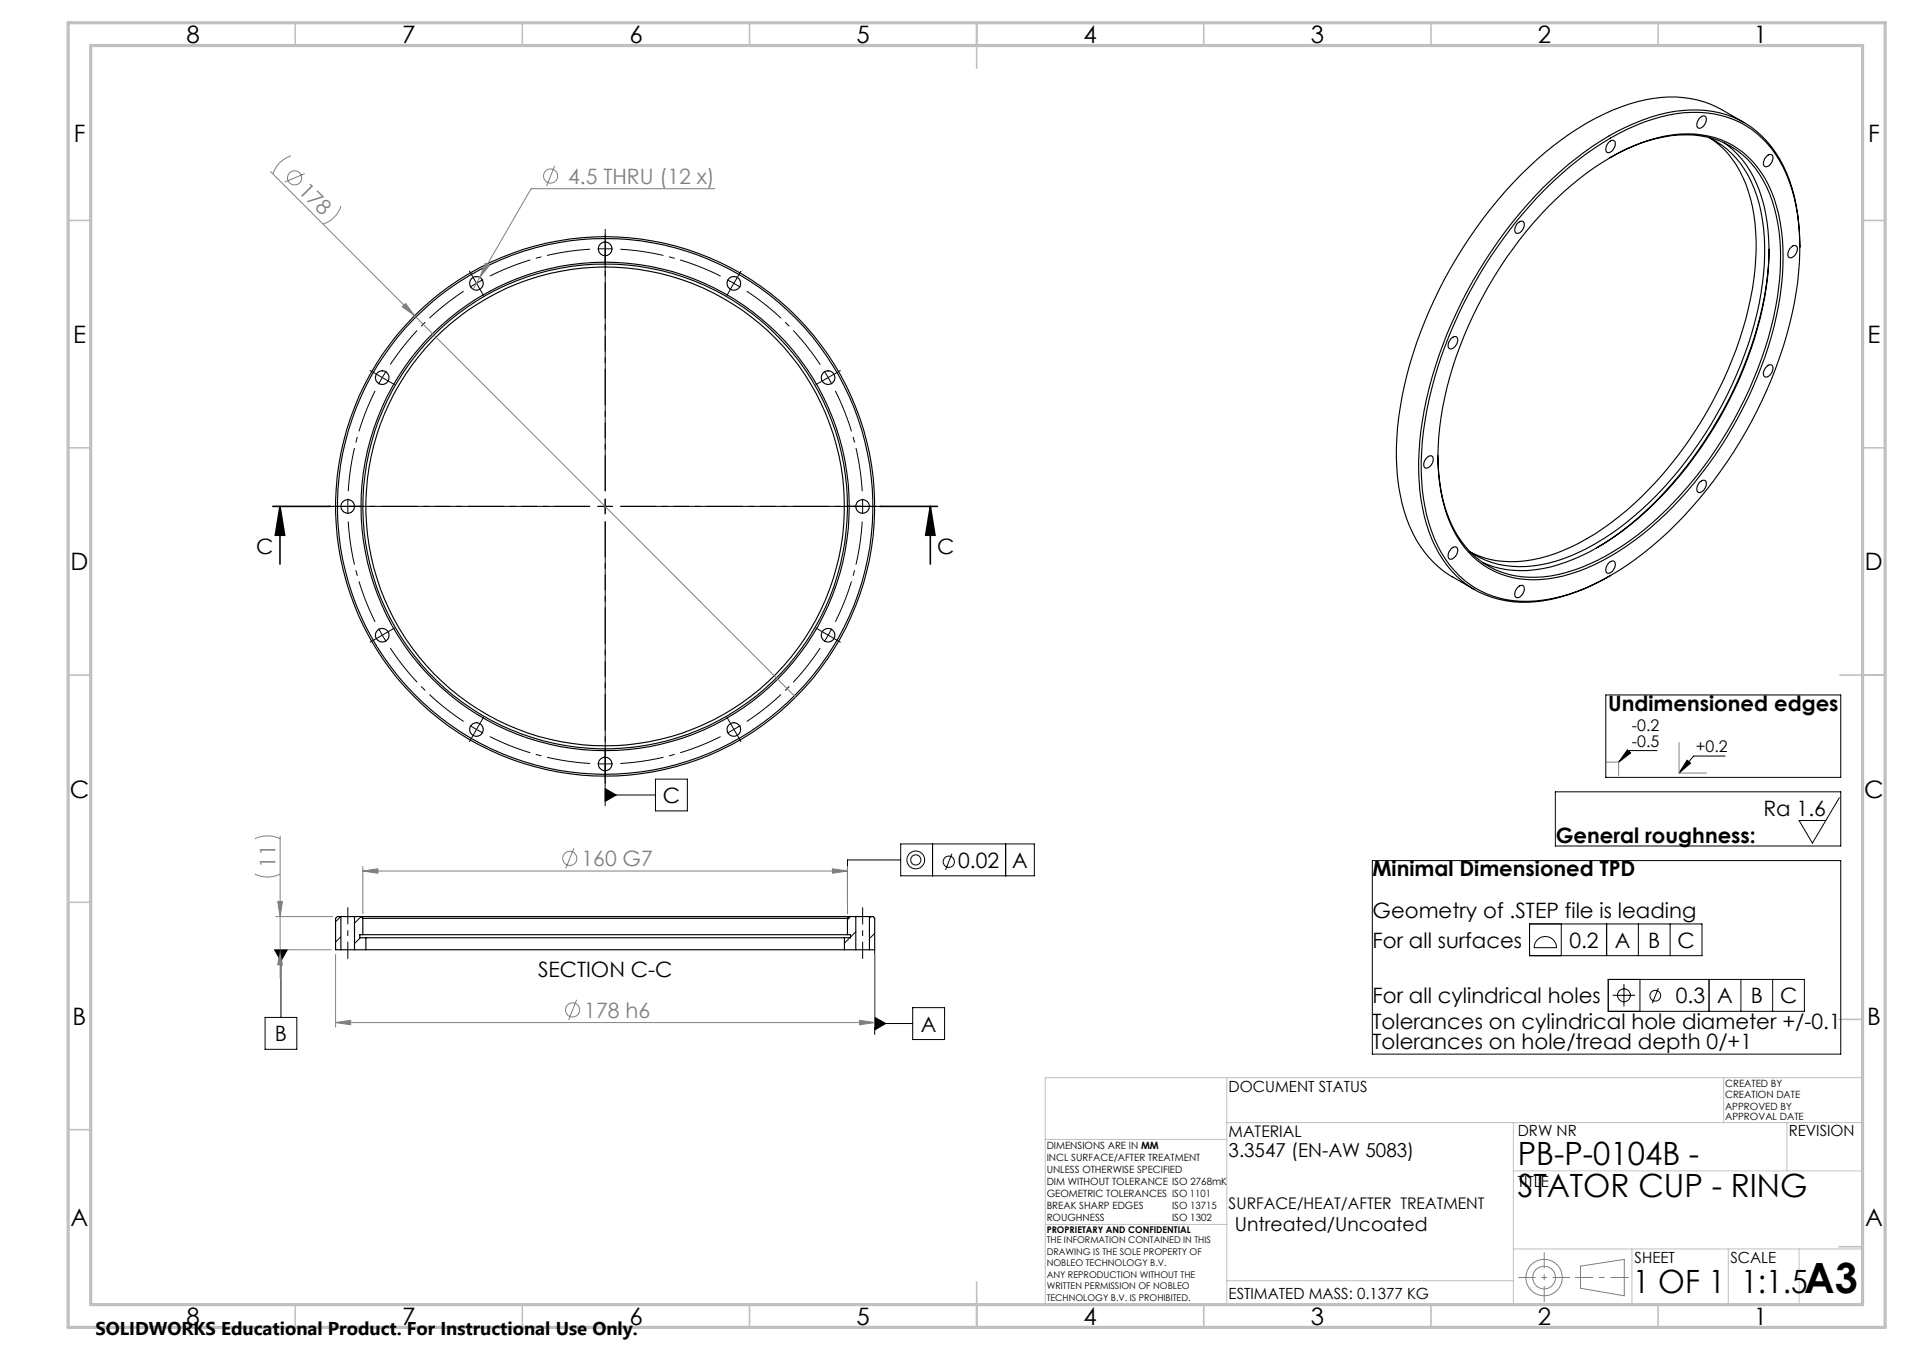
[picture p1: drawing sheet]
<svg xmlns="http://www.w3.org/2000/svg" width="420mm" height="297mm" viewBox="0 0 420 297" stroke-linecap="round" stroke-linejoin="round" font-family="sans-serif">
<g fill="none" stroke="#000" stroke-width=".22">
<path d="M160.1 61.5l2.9 1.7M162.4 60.9l-1.7 2.9M131.6 111.4h3.3M133.2 109.7v3.4M353.5 152.9h51.7v18.1h-51.7zM133.2 173.5l2.4 1.4-2.4 1.4zM133.2 167.8v9.5M133.2 174.9h11.1M144.3 171.4h7v7h-7zM358.2 165l.8 .7-2.7 2zM364.7 165.1h-5.9l-2.5 2.6M371.4 167.2l.7 .7-2.5 2.2z"/>
<path d="M379.8 166.3h-7l-3.2 3.8M198.3 185.7h29.4v7h-29.4zM198.3 189.2h-11.8v9.1M205.3 185.7v7M209.5 187.8l-1.4 3.6M221.4 185.7v7M60.4 208.9h2.9l-1.5 2.5zM61.8 208.9v14.9M74.8 201.8l-.9 1M75 206.1l-1.1 1.2M79.3 206.3l-1.3 1.3M79.3 201.8l-1.3 1.3"/>
<path d="M187.1 206.3l-1.2 1.2M187.1 201.8l-.6 .5M188.4 205l-1.2 1.2M191.8 201.6l-.4 .4M192.5 205.3l-.9 1M192.5 208.9v18.7M58.3 223.8h7v7.1h-7zM192.5 223.8l2.5 1.4-2.5 1.4zM192.5 225.2h8.4M200.9 221.7h7v7h-7z"/>
<circle cx="201.6" cy="189.2" r="1.13"/>
<circle cx="201.6" cy="189.2" r="1.96"/>
<circle cx="208.9" cy="189.6" r="1.25"/>
</g>
<g fill="none" stroke="#808080" stroke-width=".22">
<path d="M59.6 37.8l31.7 31.7M64 34.3a6.2 6.2 0 0 0-4 4M67.1 38.2l-4.4 1.9M122.1 36.5l-1.8 4.5M75.1 45.3a6.2 6.2 0 0 1-4 4M106.8 57.9l.9 .6-2.1 2.5zM157.3 41.5h-40.4l-11.3 19.5M88.5 67.5l.8-.7 2 2.7zM91.3 69.5l83.9 83.9M105.6 61l-1.5 2.6M353.6 167.7h2.7v2.9M369.6 163.4v6.7h6.1"/>
<path d="M56.1 192.3a6.1 6.1 0 0 0 5.6 0M56.1 184.5a6.4 6.4 0 0 1 5.6 0M61.1 198.3h1.1l-.5 3.3zM61.7 183.9v31.4M79.9 191.6l3.3-.5v1zM79.9 190.6v10.4M79.9 191.6h106.6M126.3 186.6l-1.8 4.5M183.2 191.1l3.3 .5-3.3 .5zM186.5 190.6v10.4M60.7 201.6h12.6M60.7 208.9h12.2"/>
<path d="M61.7 208.9l.5 3.4h-1.1zM73.9 210v16M126.9 220l-1.7 4.4M192.5 210v16M73.9 225l3.3-.5v1zM73.9 225h118.6M189.2 224.5l3.3 .5-3.3 .5zM347.9 278.5l9.6-1.4v8l-9.6-1.7z"/>
<circle cx="64.9" cy="39.1" r="1.56"/>
<circle cx="121.2" cy="38.7" r="1.55"/>
<circle cx="125.4" cy="188.9" r="1.56"/>
<circle cx="126" cy="222.2" r="1.56"/>
<circle cx="339.9" cy="281" r="2.51"/>
<circle cx="339.9" cy="281.1" r="4"/>
</g>
<path d="M334.2 281h11.4" fill="none" stroke="#808080" stroke-width=".22" stroke-dasharray="15.2 1.3 1.3 1.3" stroke-dashoffset="11.4" stroke-linecap="butt"/>
<path d="M339.9 275.5v10.9" fill="none" stroke="#808080" stroke-width=".22" stroke-dasharray="15.2 1.3 1.3 1.3" stroke-dashoffset="11.7" stroke-linecap="butt"/>
<path d="M346.7 281h11.8" fill="none" stroke="#808080" stroke-width=".22" stroke-dasharray="15.2 1.3 1.3 1.3" stroke-dashoffset="11.2" stroke-linecap="butt"/>
<g fill="none" stroke="#c0c0c0" stroke-width=".22">
<path d="M270.1 237.1v49.9M379.4 237.1v9.9M410.1 237.1h-180v49.9M230 250.7h40M270.1 247h140M333.1 257.6h77M333.1 247v40M393.3 247v10.6M230.2 269.4h39.9M333.1 274.8h77M359.2 274.8v12.2M380.4 274.8v12.2"/>
<path d="M396 274.8v12.2M270.1 281.8h63"/>
</g>
<g fill="none" stroke="#c0c0c0" stroke-width=".35">
<path d="M65 5v5M115 5v5M165 5v5M215 5v10M265 5v5M315 5v5M365 5v5M15 48.5h5M410 48.5h5M15 98.5h5M410 98.5h5M15 148.5h5"/>
<path d="M405 148.5h10M15 198.5h5M404.8 224.3h5M15 248.5h5M404.8 274.3h5M65 287v5M115 287v5M165 287v5M215 282v10M265 287v5M315 287v5M365 287v5"/>
</g>
<path d="M15 5h400v287h-400zM20 10h390v277h-390z" fill="none" stroke="#c0c0c0" stroke-width=".7"/>
<g fill="#000">
<path d="M204.8 111.4l1 6.4h-2zM61.6 111.4l1.1 6.4h-2.1z"/>
<path d="M133.2 173.5l2.4 1.4-2.4 1.4zM192.5 223.8l2.5 1.4-2.5 1.4zM60.4 208.9h2.9l-1.5 2.5z"/>
<path d="M371.4 167.2l.7 .7-2.5 2.2zM358.2 165l.8 .7-2.7 2z"/>
</g>
<g fill="none" stroke="#000" stroke-width=".25">
<path d="M354.2 31.2a.73 .73 0 0 1 1-.3 .73 .73 0 0 1 .4 .9 1.69 1.69 0 0 1-1.9 1.7 1.71 1.71 0 0 1 .5-2.3zM354.4 34.7a31.7 31.7 0 0 1 19.8-4.8 19.2 19.2 0 0 1 15.3 12.7 44.1 44.1 0 0 1 1.7 22.9 87.1 87.1 0 0 1-30.8 52.3 42.4 42.4 0 0 1-20.7 9.1 19.2 19.2 0 0 1-20.4-12.1 36.7 36.7 0 0 1-2.8-14.5M374.3 25.9a.73 .73 0 0 1 .9-.4 .73 .73 0 0 1 .4 .9l-.2 .8-.5 .7a.73 .73 0 0 1-1 .3 .73 .73 0 0 1-.4-.9l.3-.8zM376.1 30.2a20.4 20.4 0 0 1 10.7 13 48 48 0 0 1 .4 23.6 85.8 85.8 0 0 1-30.8 49.4 41.8 41.8 0 0 1-18.8 8.3 19.6 19.6 0 0 1-14.1-3.2M376.6 30.5a22 22 0 0 1 8.7 13.2 50.3 50.3 0 0 1-.5 24.2 86.3 86.3 0 0 1-28.5 45.8 42.4 42.4 0 0 1-20.6 9.7 20.2 20.2 0 0 1-11.7-1.8M379.6 31.5a22.4 22.4 0 0 1 8.7 13.7 52.3 52.3 0 0 1-.7 24.4 87.9 87.9 0 0 1-28.9 46 44.9 44.9 0 0 1-19.1 9.5 22.2 22.2 0 0 1-13.3-1.3M383.9 26.9a34.7 34.7 0 0 0-10.2-4.9 29.5 29.5 0 0 0-18.8 2.3 69.7 69.7 0 0 0-25.2 19.7 97.7 97.7 0 0 0-21.5 45.7 50.2 50.2 0 0 0 1.5 24.5 23.5 23.5 0 0 0 10 12.7l4.9 2.8M388.9 34.3a.78 .78 0 0 1 1.2-.2 .78 .78 0 0 1 .1 1.2l-.4 .7a.84 .84 0 0 1-.8 .7 .84 .84 0 0 1-.8-.6l.2-1.1zM333.9 49.3l.3-.3a.73 .73 0 0 1 .9-.3 .73 .73 0 0 1 .4 .9 1.63 1.63 0 0 1-1.8 1.7 1.6 1.6 0 0 1 .2-2zM340.1 41.7a63.2 63.2 0 0 1 21.7-14.8 27.3 27.3 0 0 1 19.8-.6 22.2 22.2 0 0 1 12.3 13.8 49.6 49.6 0 0 1 1.5 24.3 96.3 96.3 0 0 1-31.7 55.8 51.5 51.5 0 0 1-21.9 11.5 22.5 22.5 0 0 1-19.5-4.1 26.5 26.5 0 0 1-8.6-16 61.6 61.6 0 0 1 2.1-28.4 99.1 99.1 0 0 1 24.3-41.5zM340.8 45.5a56 56 0 0 1 22.4-14.7 23.6 23.6 0 0 1 16.9 .5 21.4 21.4 0 0 1 11 14.1 51.7 51.7 0 0 1-.5 26.2 88.5 88.5 0 0 1-29.1 46 43.8 43.8 0 0 1-20.7 9.7 19.5 19.5 0 0 1-21.7-12.5 43.4 43.4 0 0 1-1.9-22.8 88.5 88.5 0 0 1 23.6-46.5zM389.4 54.8a77.8 77.8 0 0 1-11.2 37.4 79.9 79.9 0 0 1-25.2 27.4l-1.5 .9"/>
<path d="M394.3 54.4a.73 .73 0 0 1 .9-.4 .73 .73 0 0 1 .4 .9l-.2 .8-.5 .7a.73 .73 0 0 1-.9 .3 .73 .73 0 0 1-.4-.9l.2-.8zM396.2 54.4a39.5 39.5 0 0 0-4.4-19.4 21.1 21.1 0 0 0-21.3-10.7 43 43 0 0 0-20 7.9 91.8 91.8 0 0 0-28.7 34.2 82.3 82.3 0 0 0-9.5 37.2 35 35 0 0 0 6.2 20.8 21.4 21.4 0 0 0 21.2 7.8 42.9 42.9 0 0 0 14.8-5.6M319.5 74.4a.8 .8 0 0 1 1.2-.3 .8 .8 0 0 1 .1 1.2l-.4 .8a.92 .92 0 0 1-1.6 .4v-1zM388.7 80.9a.9 .9 0 0 1 1.5-.4 1.94 1.94 0 0 1-1.5 2.5 1.08 1.08 0 0 1-.3-1.7zM313.9 100.9l.2-.3a.79 .79 0 0 1 1.3 0 2 2 0 0 1-1.5 2.4 1.28 1.28 0 0 1 0-2.1zM374 106.3l.3-.3a.73 .73 0 0 1 .9-.3 .73 .73 0 0 1 .4 .9l-.2 .7-.5 .7a.73 .73 0 0 1-1 .4 .73 .73 0 0 1-.4-.9zM319.5 120.6a.81 .81 0 0 1 1.2-.2 .81 .81 0 0 1 .1 1.2l-.4 .8a.93 .93 0 0 1-1.6 .3v-.3a2.15 2.15 0 0 1 .7-1.8zM333.9 129.4l.3-.3a.79 .79 0 0 1 1.3 0 2 2 0 0 1-1.6 2.4 1.28 1.28 0 0 1 0-2.1zM354.2 123.8a.74 .74 0 0 1 1-.4 .74 .74 0 0 1 .4 1 1.68 1.68 0 0 1-1.9 1.6 1.71 1.71 0 0 1 .5-2.2zM75 201.6h3M75 208.9h3M75 201.6h-.7l-.4 .4v6.9h1.1"/>
<path d="M75 201.6v7.3M78 201.6h1.5M78 208.9h2.5M78 201.6v7.3M79.5 201.6h107.4M79.5 201.6l.4 .4M79.9 202h106.6M79.9 205.6h106.6M79.9 205.6h-.7v.7h1.3M79.9 202v3.6M80.5 206.3h105.4M80.5 208.9h105.4"/>
<path d="M80.5 206.3v2.6M185.9 208.9h2.5M185.9 206.3v2.6M186.5 205.6h.7v.7h-1.3M186.5 202v3.6M186.9 201.6h1.5M186.9 201.6l-.4 .4M188.4 201.6h3M188.4 208.9h3M188.4 201.6v7.3M191.4 201.6h.8l.3 .4v6.9h-1.1M191.4 201.6v7.3"/>
<circle cx="133.2" cy="54.8" r="1.5"/>
<circle cx="104.9" cy="62.3" r="1.49"/>
<circle cx="161.5" cy="62.3" r="1.5"/>
<circle cx="84.1" cy="83.1" r="1.5"/>
<circle cx="182.3" cy="83.1" r="1.5"/>
<circle cx="76.5" cy="111.4" r="1.49"/>
<circle cx="133.2" cy="111.4" r="58.9"/>
<circle cx="133.2" cy="111.4" r="52.7"/>
<circle cx="133.2" cy="111.4" r="53.3"/>
<circle cx="133.2" cy="111.4" r="59.3"/>
<circle cx="133.2" cy="111.4" r="53.7"/>
<circle cx="189.9" cy="111.4" r="1.5"/>
<circle cx="84.1" cy="139.7" r="1.5"/>
<circle cx="182.3" cy="139.7" r="1.5"/>
<circle cx="104.9" cy="160.5" r="1.49"/>
<circle cx="133.2" cy="168.1" r="1.5"/>
<circle cx="161.5" cy="160.5" r="1.5"/>
</g>
<g fill="none" stroke="#000" stroke-width=".22" stroke-dasharray="15.2 1.3 1.3 1.3" stroke-linecap="butt">
<path d="M133.2 54.7l-1.6 .1M133.2 54.7l1.7 .1M133.2 54.7v-1.6M133.2 54.7v1.7M133.2 53.1v-1.5M133.2 56.4v1.5M104.1 60.9l-.8-1.3M104.9 62.3l-1.4 .9M104.9 62.3l1.4-.8M104.9 62.3l-.8-1.4M104.9 62.3l.8 1.5M105.7 63.8l.8 1.3"/>
<path d="M160.7 63.8l-.7 1.3M162.4 60.9l.7-1.3M82.7 82.2l-1.3-.7M84.2 83.1l-.9 1.4M84.2 83.1l.8-1.5M84.2 83.1l-1.5-.9M84.2 83.1l1.4 .8M85.6 83.9l1.3 .7M180.9 83.9l-1.3 .7M182.3 83.1l-.9-1.5M182.3 83.1l.8 1.4M182.3 83.1l1.4-.9"/>
<path d="M182.3 83.1l-1.4 .8M183.7 82.2l1.3-.7M74.9 111.4h-1.5M76.6 111.4v1.7M76.6 111.4v-1.7M76.6 111.4h-1.7M76.6 111.4h1.6M78.2 111.4h1.5M133.2 111.4v-1.7M133.2 111.4h-1.6M133.2 111.4v1.7M133.2 111.4h1.7"/>
<path d="M188.2 111.4h-1.5M189.9 111.4v-1.7M189.9 111.4v1.7M189.9 111.4h1.7M189.9 111.4h-1.7M191.6 111.4h1.5M84.2 139.7l.8 1.5M84.2 139.7l-.9-1.4M84.2 139.7l-1.5 .9M84.2 139.7l1.4-.8M85.6 138.9l1.3-.8M180.9 138.9l-1.3-.8"/>
<path d="M182.3 139.7l.8-1.4M182.3 139.7l-.9 1.5M182.3 139.7l1.4 .9M182.3 139.7l-1.4-.8M82.7 140.6l-1.3 .7M105.7 159l.8-1.3M160.7 159l-.7-1.3M183.7 140.6l1.3 .7M104.1 161.9l-.8 1.3M104.9 160.5l1.4 .8M104.9 160.5l-1.4-.9M104.9 160.5l-.8 1.4"/>
<path d="M104.9 160.5l.8-1.5M133.2 168.1l1.7-.1M133.2 168.1l-1.6-.1M133.2 168.1v1.6M133.2 168.1v-1.7M133.2 169.7v1.5M133.2 166.4v-1.5M161.6 160.5l1.4-.9M161.6 160.5l-1.5 .8M161.6 160.5l.8 1.4M161.6 160.5l-.9-1.5M162.4 161.9l.7 1.3"/>
</g>
<path d="M129.9 54.8a56.7 56.7 0 0 0-22.1 5.9M102.1 64.1a56.7 56.7 0 0 0-16.2 16.1M158.6 60.7a56.7 56.7 0 0 0-22-5.9M82.6 86a56.7 56.7 0 0 0-5.9 22.1M180.5 80.2a56.7 56.7 0 0 0-16.1-16.1M76.7 114.7a56.7 56.7 0 0 0 5.9 22.1M189.8 108.1a56.7 56.7 0 0 0-5.9-22.1M183.9 136.8a56.7 56.7 0 0 0 5.9-22.1M85.9 142.6a56.7 56.7 0 0 0 16.2 16.1M164.4 158.7a56.7 56.7 0 0 0 16.1-16.1M107.8 162.1a56.7 56.7 0 0 0 22.1 5.9M136.6 168a56.7 56.7 0 0 0 22-5.9" fill="none" stroke="#000" stroke-width=".22" stroke-dasharray="15.2 1.3 1.3 1.3" stroke-dashoffset="5.6" stroke-linecap="butt"/>
<path d="M60 111.4h12.7M61.6 111.4l1.1 6.4h-2.1zM61.6 111.4v12.7M193.7 111.4h12.7M204.8 111.4l1 6.4h-2zM204.8 111.4v12.7" fill="none" stroke="#000" stroke-width=".35"/>
<path d="M129.9 111.4h-53.1M133.2 108.1v-53.1M133.2 114.7v53.1M136.6 111.4h53" fill="none" stroke="#000" stroke-width=".22" stroke-dasharray="15.2 1.3 1.3 1.3" stroke-dashoffset=".1" stroke-linecap="butt"/>
<path d="M129.9 111.4h-57.7M133.2 108.1v-57.7M133.2 114.7v57.7M136.6 111.4h57.6" fill="none" stroke="#000" stroke-width=".22" stroke-dasharray="15.2 1.3 1.3 1.3" stroke-dashoffset="7.4" stroke-linecap="butt"/>
<path d="M76.6 199.6v11.3M189.9 199.6v11.3" fill="none" stroke="#000" stroke-width=".22" stroke-dasharray="15.2 1.3 1.3 1.3" stroke-dashoffset="11.5" stroke-linecap="butt"/>
<g fill="#808080">
<path d="M88.5 67.5l.8-.7 2 2.7z"/>
<path d="M106.8 57.9l.9 .6-2.1 2.5z"/>
<path d="M79.9 191.6l3.3-.5v1zM183.2 191.1l3.3 .5-3.3 .5z"/>
<path d="M61.1 198.3h1.1l-.5 3.3zM61.7 208.9l.5 3.4h-1.1z"/>
<path d="M73.9 225l3.3-.5v1zM189.2 224.5l3.3 .5-3.3 .5z"/>
</g>
<g fill="none" stroke="#000" stroke-width=".22">
<path d="M342.4 174.2h62.8v11.9h-62.8zM404.9 175.5l-5.9 10-3-5h5.9M302.1 189.3h103.1v42.6h-103.1zM336.7 203.3h37.9v7h-37.9zM338.3 206.8a2.45 2.45 0 0 1 2.8-.6 2.45 2.45 0 0 1 1.5 2.3h-4.9a2.48 2.48 0 0 1 .6-1.7zM343.7 203.3v7M353.7 203.3v7M354 215.5h43.2v7h-43.2zM355 219h4.9M357.5 216.5v4.9M360.6 203.3v7M361 215.5v7"/>
<path d="M365.1 217.4l-1.4 3.3M367.6 203.3v7M376.2 215.5v7M383.2 215.5v7M390.2 215.5v7"/>
<circle cx="357.5" cy="219" r="1.41"/>
<circle cx="364.4" cy="219.1" r="1.19"/>
</g>
<text font-size="9.2" x="397.2" y="284.5">A3</text>
<g font-size="7.1">
<text x="334.1" y="256.2">PB-P-0104B -</text>
<text x="334.1" y="263.3">STATOR CUP - RING</text>
<text x="359.4" y="284.5">1 OF 1</text>
<text x="383.3" y="284.5">1:1.5</text>
</g>
<g font-size="5.3">
<text x="41" y="9.5">8</text>
<text x="88.5" y="9.5">7</text>
<text x="138.5" y="9.5">6</text>
<text x="188.5" y="9.5">5</text>
<text x="238.5" y="9.5">4</text>
<text x="288.5" y="9.5">3</text>
<text x="338.5" y="9.5">2</text>
<text x="386" y="9.5">1</text>
<text x="16.2" y="31.3">F</text>
<text x="411.2" y="31.3">F</text>
<text x="16.1" y="75.5">E</text>
<text x="411.1" y="75.5">E</text>
<text x="15.5" y="125.5">D</text>
<text x="410.5" y="125.5">D</text>
<text x="15.4" y="175.5">C</text>
<text x="410.4" y="175.5">C</text>
<text x="16" y="225.5">B</text>
<text x="411" y="225.5">B</text>
<text x="15.5" y="269.8">A</text>
<text x="410.5" y="269.8">A</text>
<text x="41" y="291.5">8</text>
<text x="88.5" y="291.5">7</text>
<text x="138.5" y="291.5">6</text>
<text x="188.5" y="291.5">5</text>
<text x="238.5" y="291.5">4</text>
<text x="288.5" y="291.5">3</text>
<text x="338.5" y="291.5">2</text>
<text x="386" y="291.5">1</text>
</g>
<g font-size="4.7" fill="#808080">
<text x="125.1" y="40.4">4.5 THRU (12 x)</text>
<text x="65.5" y="42.1" transform="rotate(45 65.5 42.1)">178</text>
<text x="60.7" y="191" transform="rotate(-90 60.7 191)">11</text>
<text x="128" y="190.5">160 G7</text>
<text x="128.6" y="223.9">178 h6</text>
</g>
<g font-size="4.7">
<text x="56.4" y="121.9">C</text>
<text x="206.3" y="121.9">C</text>
<text x="354" y="156.4">Undimensioned edges</text>
<text x="145.9" y="176.7">C</text>
<text x="388.2" y="179.5">Ra 1.6</text>
<text x="342.5" y="185.5">General roughness:</text>
<text x="210.9" y="190.9">0.02</text>
<text x="222.8" y="190.9">A</text>
<text x="302.1" y="192.8">Minimal Dimensioned TPD</text>
<text x="302.1" y="201.9">Geometry of .STEP file is leading</text>
<text x="302.1" y="208.5">For all surfaces</text>
<text x="345.5" y="208.5">0.2</text>
<text x="355.4" y="208.5">A</text>
<text x="362.8" y="208.5">B</text>
<text x="369.3" y="208.5">C</text>
<text x="118.4" y="214.9">SECTION C-C</text>
<text x="302.1" y="220.7">For all cylindrical holes</text>
<text x="368.9" y="220.7">0.3</text>
<text x="378" y="220.7">A</text>
<text x="385.4" y="220.7">B</text>
<text x="391.8" y="220.7">C</text>
<text x="202.7" y="226.9">A</text>
<text x="302.1" y="226.3">Tolerances on cylindrical hole diameter +/-0.1</text>
<text x="60.5" y="229.1">B</text>
<text x="302.1" y="230.9">Tolerances on hole/tread depth 0/+1</text>
</g>
<g font-size="4.2">
<text x="270.4" y="254.6">3.3547 (EN-AW 5083)</text>
<text x="271.8" y="270.8">Untreated/Uncoated</text>
</g>
<text font-size="4.1" x="21" y="293.7">SOLIDWORKS Educational Product. For Instructional Use Only.</text>
<g font-size="3.5">
<text x="359.2" y="160.9">-0.2</text>
<text x="359.2" y="164.3">-0.5</text>
<text x="373.3" y="165.5">+0.2</text>
<text x="270.4" y="250.1">MATERIAL</text>
<text x="270.4" y="266">SURFACE/HEAT/AFTER TREATMENT</text>
</g>
<g font-size="3.4">
<text x="270.4" y="240.2">DOCUMENT STATUS</text>
<text x="334.1" y="250">DRW NR</text>
<text x="393.7" y="250">REVISION</text>
<text x="334.1" y="261.1">TITLE</text>
<text x="359.8" y="277.9">SHEET</text>
<text x="380.9" y="277.9">SCALE</text>
<text x="270.4" y="285.7">ESTIMATED MASS: 0.1377 KG</text>
</g>
<g font-size="2.2">
<text x="379.7" y="239.1">CREATED BY</text>
<text x="379.7" y="244.2">APPROVED BY</text>
<text x="379.7" y="241.6">CREATION DATE</text>
<text x="379.7" y="246.5">APPROVAL DATE</text>
<text x="230.4" y="252.7">DIMENSIONS ARE IN MM</text>
<text x="230.4" y="255.4">INCL SURFACE/AFTER TREATMENT</text>
<text x="230.4" y="258">UNLESS OTHERWISE SPECIFIED</text>
<text x="230.4" y="260.7">DIM WITHOUT TOLERANCE ISO 2768mK</text>
<text x="230.4" y="263.3">GEOMETRIC TOLERANCES ISO 1101</text>
<text x="230.4" y="266">BREAK SHARP EDGES</text>
<text x="230.4" y="268.6">ROUGHNESS</text>
<text x="258" y="266">ISO 13715</text>
<text x="258" y="268.7">ISO 1302</text>
</g>
<g font-size="2">
<text x="230.4" y="271.3">PROPRIETARY AND CONFIDENTIAL</text>
<text x="230.4" y="273.5">THE INFORMATION CONTAINED IN THIS</text>
<text x="230.4" y="276.1">DRAWING IS THE SOLE PROPERTY OF</text>
<text x="230.4" y="278.6">NOBLEO TECHNOLOGY B.V.</text>
<text x="230.4" y="281.1">ANY REPRODUCTION WITHOUT THE</text>
<text x="230.4" y="283.6">WRITTEN PERMISSION OF NOBLEO</text>
<text x="230.4" y="286.2">TECHNOLOGY B.V. IS PROHIBITED.</text>
</g>
</svg>
